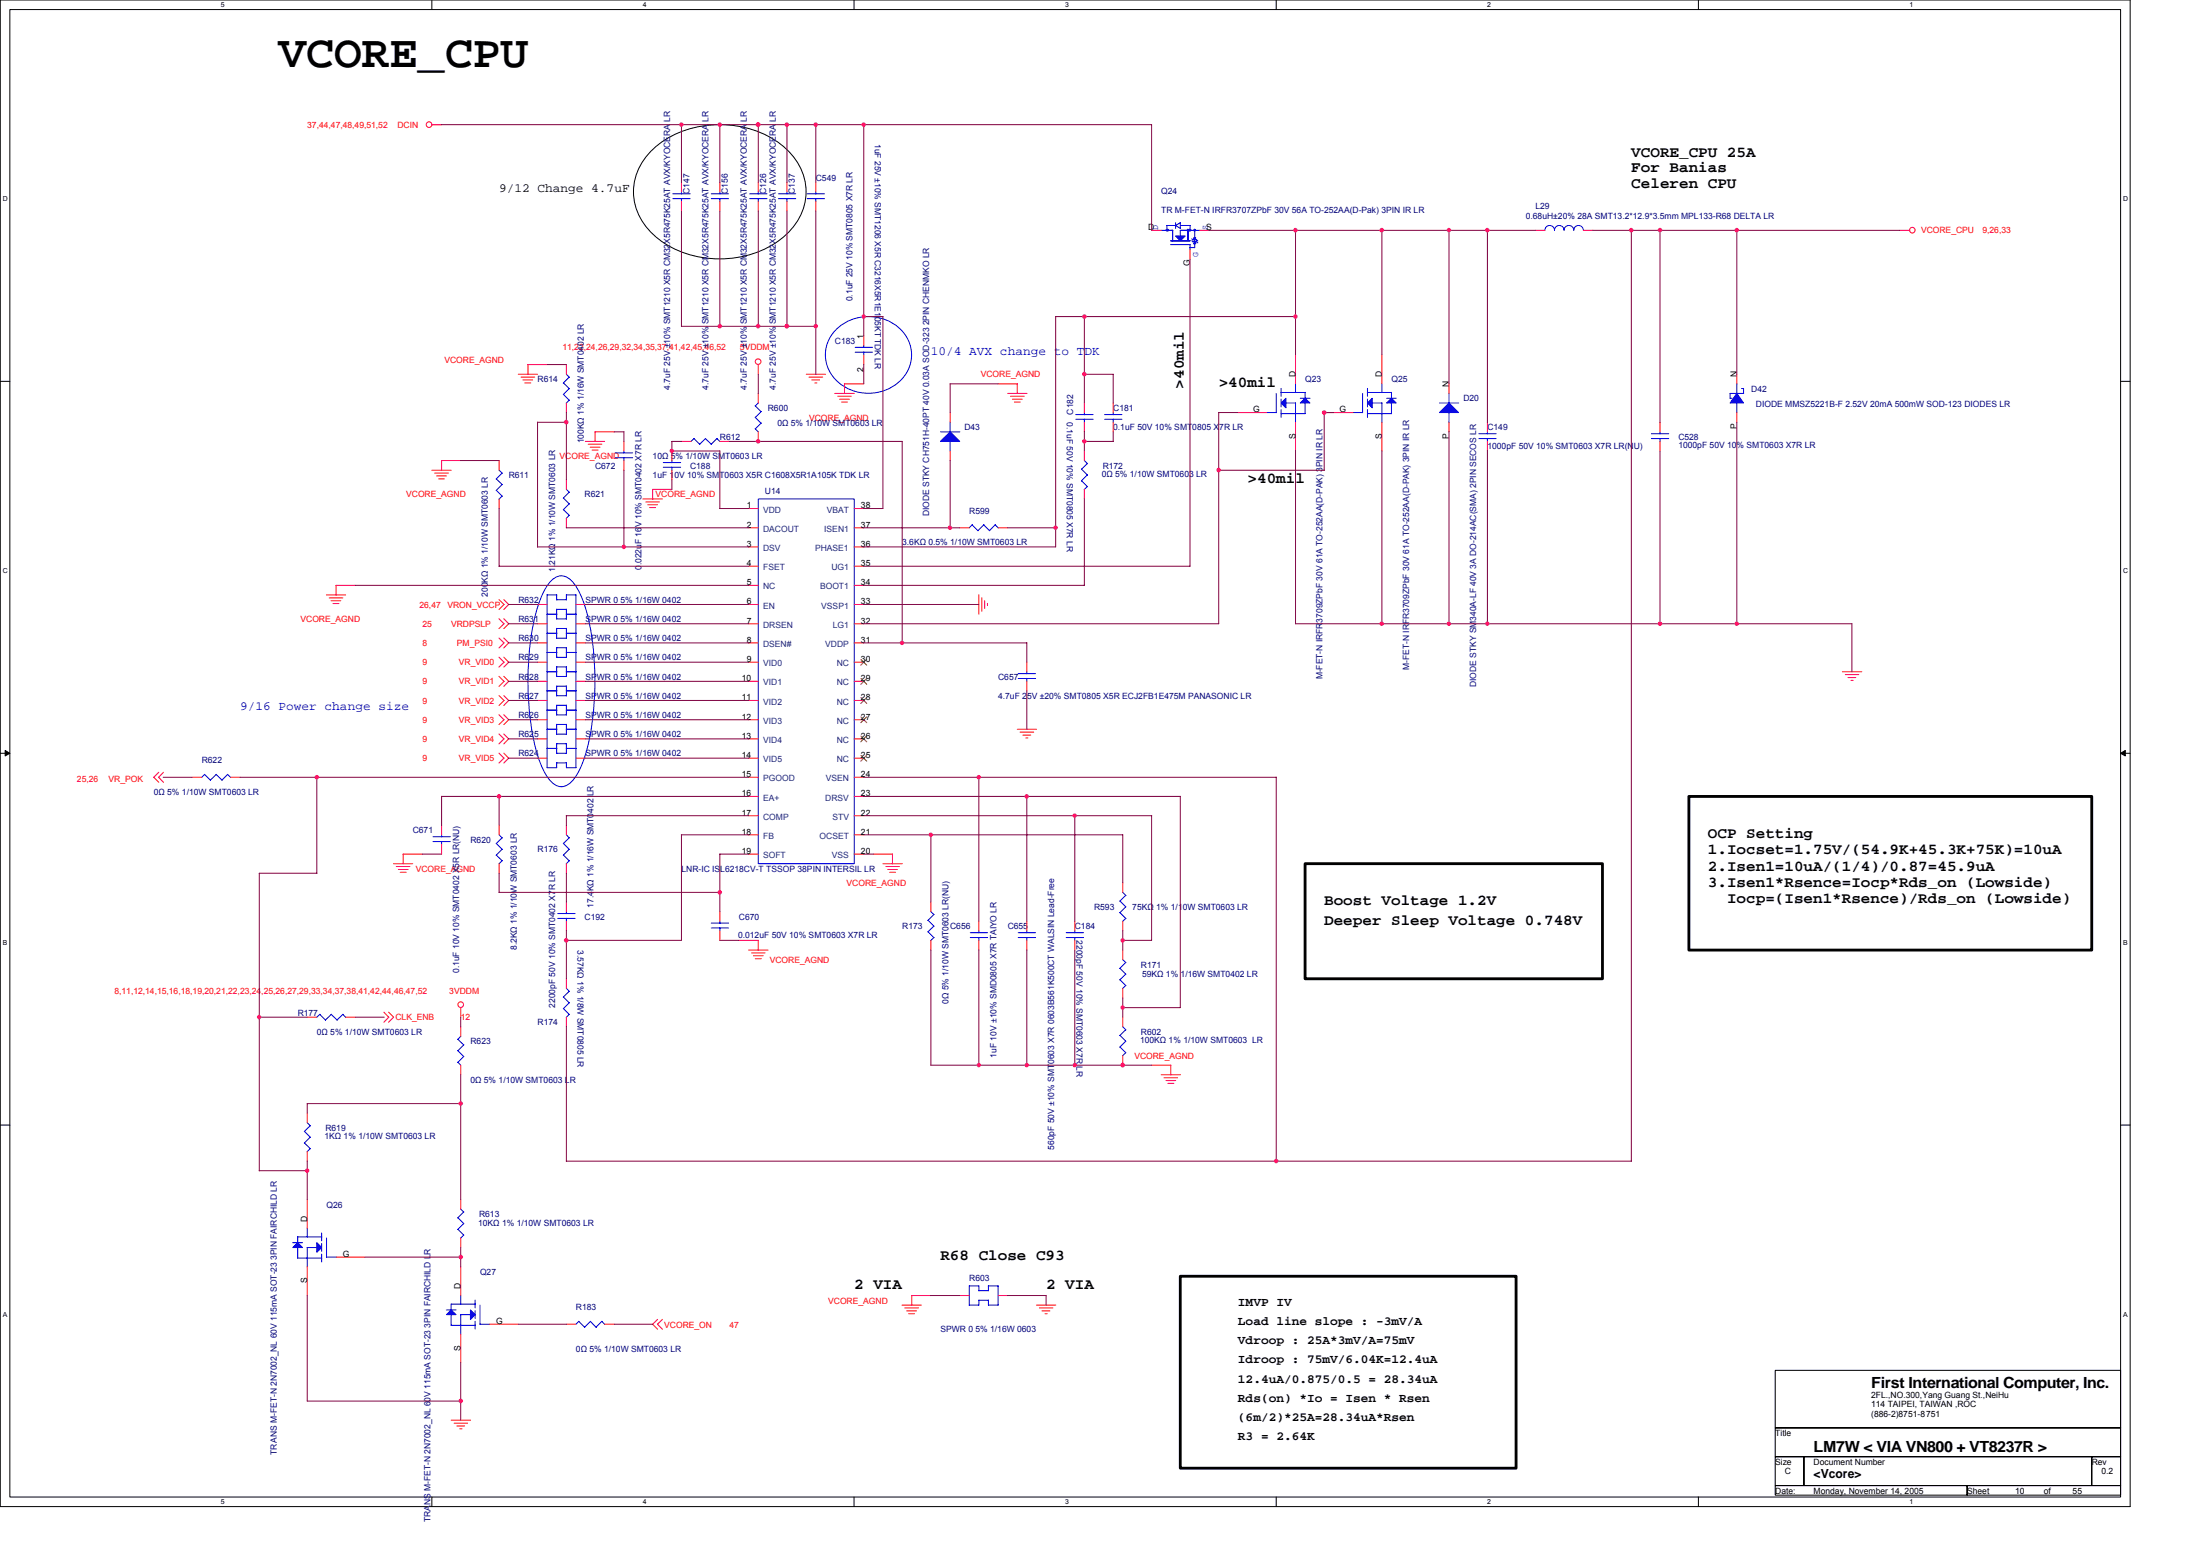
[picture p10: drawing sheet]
<svg xmlns="http://www.w3.org/2000/svg" width="297mm" height="210mm" viewBox="0 0 297 210" stroke-linecap="round" stroke-linejoin="round" font-family="sans-serif">
<path d="M0 0h287.6v203.4h-287.6zM1.3 1.3h285v200.8h-285z" fill="none" stroke="#000" stroke-width=".14"/>
<g fill="#fff">
<path d="M29.8 .1h.5v1.1h-.5z"/>
<path d="M29.8 202.2h.5v1.1h-.5z"/>
</g>
<path d="M58.3 0v1.3M58.3 202.1v1.3" fill="none" stroke="#000" stroke-width=".14"/>
<g fill="#fff">
<path d="M86.8 .1h.5v1.1h-.5z"/>
<path d="M86.8 202.2h.5v1.1h-.5z"/>
</g>
<path d="M115.3 0v1.3M115.3 202.1v1.3" fill="none" stroke="#000" stroke-width=".14"/>
<g fill="#fff">
<path d="M143.8 .1h.5v1.1h-.5z"/>
<path d="M143.8 202.2h.5v1.1h-.5z"/>
</g>
<path d="M172.3 0v1.3M172.3 202.1v1.3" fill="none" stroke="#000" stroke-width=".14"/>
<g fill="#fff">
<path d="M200.8 .1h.5v1.1h-.5z"/>
<path d="M200.8 202.2h.5v1.1h-.5z"/>
</g>
<path d="M229.3 0v1.3M229.3 202.1v1.3" fill="none" stroke="#000" stroke-width=".14"/>
<g fill="#fff">
<path d="M257.8 .1h.5v1.1h-.5z"/>
<path d="M257.8 202.2h.5v1.1h-.5z"/>
<path d="M.4 26.4h.6v1h-.6z"/>
<path d="M286.7 26.4h.6v1h-.6z"/>
<path d="M.4 76.6h.6v1h-.6z"/>
<path d="M286.7 76.6h.6v1h-.6z"/>
</g>
<path d="M0 51.5h1.3M286.3 51.5h1.3" fill="none" stroke="#000" stroke-width=".14"/>
<g fill="#fff">
<path d="M.4 126.8h.6v1h-.6z"/>
<path d="M286.7 126.8h.6v1h-.6z"/>
</g>
<path d="M0 101.7h1.3M286.3 101.7h1.3" fill="none" stroke="#000" stroke-width=".14"/>
<path d="M.7 101.3l.6 .4-.6 .3zM286.3 101.7l.7-.4v.7z" fill="#000" stroke="#000" stroke-width=".14"/>
<g fill="#fff">
<path d="M.4 177h.6v1h-.6z"/>
<path d="M286.7 177h.6v1h-.6z"/>
</g>
<path d="M87.6 20.7a13.6 13.6 0 0 1 13.8-3.3 10.3 10.3 0 0 1 7.1 6.3 7.7 7.7 0 0 1-2.6 8.2 14 14 0 0 1-17.4 0 7.6 7.6 0 0 1-.9-11.2zM0 151.9h1.3M286.3 151.9h1.3M239.7 185h46.6v7.7h-46.6zM239.7 192.7h46.6v3.9h-46.6zM239.7 196.6h3.9v3.9h-3.9zM243.6 196.6h38.8v3.9h-38.8zM282.4 196.6h3.9v3.9h-3.9zM239.7 200.5h25.9v1.3h-25.9zM265.6 200.5h20.7v1.3h-20.7z" fill="none" stroke="#000" stroke-width=".14"/>
<path d="M176.2 116.6h40.2v15.5h-40.2zM228 107.5h54.4v20.7h-54.4zM159.4 172.3h45.3v25.9h-45.3z" fill="none" stroke="#000" stroke-width=".38"/>
<g fill="none" stroke="#00f" stroke-width=".14">
<path d="M90.8 26.8h2.4M90.8 26.2h2.4M92 25.9v.3M92 26.8v.4M96 26.8h2.4M96 26.2h2.4M97.2 25.9v.3M97.2 26.8v.4M101.2 26.8h2.4M101.2 26.2h2.4M102.4 25.9v.3M102.4 26.8v.4"/>
<path d="M105.1 26.8h2.3M105.1 26.2h2.3M106.3 25.9v.3M106.3 26.8v.4M109 26.8h2.3M109 26.2h2.3M110.1 25.9v.3M110.1 26.8v.4M156.8 31.1h1.5M157.5 30.4h1.2M157.6 30.4v.7M158 33h2.7v.7"/>
<path d="M158.1 32.5h2.6M158.3 31.1v1.4M158.7 30.5l.7-.4v.7M158.7 30.1v.7M158.7 30.4l.7 .4M159.4 30.4h1.3M160.4 31.1v1.4M160.7 33.4h.6M160.7 30.4v.7M160.7 31h.1l-.1 .1zM160.9 32.2l.2 .2h.5M160.9 32.5l.1 .1h.6l.1 .2"/>
<path d="M161.2 32.1l.1 .3M161.2 32.1h.3l-.2 .3M161.3 32.6l.2 .3h-.3M161.3 32.6l-.1 .3M161.3 31.1v1M161.3 32.9v.5M161.6 32.4l.1 .1M162 31.1h-2.6v.8M208.6 31.1a.65 .65 0 0 1 .6-.7 .65 .65 0 0 1 .7 .7 .65 .65 0 0 1 .6-.7 .65 .65 0 0 1 .7 .7 .66 .66 0 0 1 .6-.7 .66 .66 0 0 1 .7 .7 .65 .65 0 0 1 .6-.7 .65 .65 0 0 1 .7 .7M76.1 51.7l.8 .8M76.1 53.2l.8 .8M76.5 50.5l.4 .4"/>
<path d="M76.9 50.9l-.9 .8M76.9 52.5l-.9 .8M76.9 54l-.4 .4M93.7 59.2l-.4 .4M95.2 59.2l.9 .8M95.3 59.2l-.8 .8-.8-.8M96.8 59.2l.4 .4M96.8 59.2l-.8 .8M102 57.9l.4 .4M102 54.8l.8 .8M102.4 54.4l-.4 .4M102.8 57.1l-.8 .8"/>
<path d="M102.8 55.5l-.8 .8 .8 .8M113.1 44.2a6.2 6.2 0 0 1 9.3 1.3 4.9 4.9 0 0 1-2.5 7 6.1 6.1 0 0 1-8.2-3 4.8 4.8 0 0 1 1.4-5.3zM115.5 47.5h2.3M115.5 46.9h2.3M116.6 46.6v.3M116.6 47.5v.4M127 58.3h2.6M128.3 57v1.3M128.3 59.6v1.3M145.2 56.6h2.4M145.2 56h2.4M146.4 55.7v.3"/>
<path d="M146.4 56.6v.4M149.1 56.6h2.4M149.1 56h2.4M150.3 55.7v.3M150.3 56.6v.4M172.3 53.1v2.6h-1.3M172.9 53h3.3M173 55.8h3.2M173 52.4v1.1M173 53.9v1M173 55.3v1M173.6 54.4h1.3"/>
<path d="M174.9 51.8v1.2M174.9 54.4v2.6M175.6 53.8h1.3M176.2 53v.8M176.2 54.4v1.4M184 53.1v2.6h-1.3M184.6 53h3.3M184.6 52.4v1.1M184.6 53.9v1M184.6 55.3v1M185.3 54.4h1.3v2.6M186.6 51.8v1.2"/>
<path d="M187.2 53.8h1.3M187.9 54.4v1.4h-3.3M187.9 53v.8M194.3 54.4h2.7M195.6 53.1v1.3M195.6 55.7v1.3M199.7 59.2h2.3M199.7 58.5h2.3M200.8 58.3v.3M200.8 59.2v.4M223 59.2h2.3M223 58.5h2.3"/>
<path d="M224.1 58.3v.3M224.1 59.2v.4M234.5 51.8v1.3M234.5 54.4v1.3M235.1 52.5h.3M235.4 52.4v.7M235.4 53.1h-1.8v.7h.3M67 64.6l.8 .8M67 66.2l.8 .8M67.4 63.5l.4 .4M67.8 63.9l-.8 .8M67.8 65.4l-.8 .8"/>
<path d="M67.8 67l-.4 .4M74.7 78.2a1.64 1.64 0 0 1 2.2 0 7.2 7.2 0 0 1 1.9 3.1 38 38 0 0 1 1 17.3 15.1 15.1 0 0 1-2.4 6.6 1.87 1.87 0 0 1-3.2 0 15.1 15.1 0 0 1-2.4-6.6 40.5 40.5 0 0 1 .6-16.1 9.4 9.4 0 0 1 2.3-4.3zM76.1 67.2l.8 .8-.9 .8M76.1 68.8l.8 .8-.4 .4M76.5 66.1l.4 .4M76.9 66.4l-.9 .8M83.1 61.8h2.3M83.1 61.1h2.3M84.2 60.9v.3M84.2 61.8v.4M89.6 63.1h2.3M89.6 62.4h2.3"/>
<path d="M90.7 62.2v.3M90.7 63.1v.4M102.4 67.4h12.9v49.2h-12.9zM131.3 70.8l.8 .8M131.3 70.8l-.4 .4M132.8 70.8l.8 .8M132.8 70.8l-.8 .8M134.4 70.8l.4 .5M134.4 70.8l-.8 .8M146 63.3l.8 .8M146 64.9l.8 .8M146.4 62.2l.4 .4"/>
<path d="M146.8 62.6l-.8 .8M146.8 64.1l-.8 .8M146.8 65.7l-.4 .4M73.9 93.3h1.3M73.9 95.9h1.3M73.9 85.5h1.3M73.9 88.1h1.3M73.9 82.9h1.3M73.9 98.4h1.3M73.9 90.7h1.3M75.2 82.2v1.4M75.2 86.2v-1.4h1.3v1.4"/>
<path d="M75.2 87.4h1.3v1.3l-1.3 .1zM75.2 90v1.3M75.2 92.6v1.3M75.2 95.2v1.3h1.3v-1.3M75.2 97.8v1.3M75.2 93.9h1.3M75.2 95.2h1.3M75.2 86.1h1.3M75.2 82.3h1.3M75.2 97.8h1.3M75.2 90h1.3M75.2 99.1h1.3"/>
<path d="M75.2 91.3h1.3M75.2 92.6h1.3M75.2 83.5h1.3M76.5 93.3h1.3M76.5 95.9h1.3M76.5 80.3h1.3v23.3h-1.3v-.6M76.5 85.5h1.3M76.5 88.1h1.3M76.5 82.9h1.3M76.5 98.4h1.3M76.5 90.7h1.3M76.5 80.3v.7h-1.3v-.7h-1.3v23.3h1.3v-.6"/>
<path d="M76.5 82.2v1.4M76.5 90v1.3M76.5 92.6v1.3M76.5 97.8v1.3M137.5 91.6h2.3M137.5 90.9h2.3M138.6 90.7v.3M138.6 91.6v.4M27.6 104.5l.8 .8M27.6 104.5l-.4 .4M30.7 104.5l.5 .4M30.8 104.5l-.8 .8-.8-.8-.8 .8"/>
<path d="M58.5 113.6h2.3M58.5 112.9h2.3M59.6 112.7v.3M59.6 113.6v.4M67 113.9l.8 .8M67 115.4l.8 .8M67.4 112.7l.4 .4M67.8 113.1l-.8 .8M67.8 114.6l-.8 .8M67.8 116.2l-.4 .4M73.9 101h1.3M75.2 101.7v-1.3h1.3v1.3"/>
<path d="M75.2 101.7h1.3M75.2 103h1.3M76.1 113.9l.8 .8M76.1 115.4l.8 .8M76.5 101h1.3M76.5 112.7l.4 .4M76.9 113.1l-.9 .8M76.9 114.6l-.9 .8M76.9 116.2l-.4 .4M43.2 136.9l.8 .8M43.2 136.9l-.4 .4M44.7 136.9l.8 .8"/>
<path d="M44.7 136.9l-.8 .8M46.3 136.9l.4 .4M46.3 136.9l-.8 .8M62.2 139.9l-.4 .4M75.3 124h2.4M75.3 123.3h2.4M76.1 134.6l.8 .8M76.1 136.1l.8 .8-.4 .4M76.5 123.1v.2M76.5 124v.4M76.5 133.4l.4 .4M76.9 133.8l-.9 .8"/>
<path d="M76.9 135.4l-.9 .8M96 125.3h2.4M96 124.6h2.4M97.2 124.4v.2M97.2 125.2v.4M125.3 124.2l.8 .8M125.3 125.8l.8 .8M125.7 123.1l.4 .4M126.1 123.4l-.8 .8M126.1 125l-.8 .8M126.1 126.6l-.4 .4M131 126.6h2.3"/>
<path d="M131 125.9h2.3M132.2 125.6v.3M132.2 126.5v.4M137.5 126.6h2.3M137.5 125.9h2.3M138.6 125.6v.3M138.6 126.5v.4M144 126.6h2.3M144 125.9h2.3M145.1 125.6v.3M145.1 126.5v.4M151.2 139.8l.8 .8"/>
<path d="M151.2 121.6l.8 .8M151.2 123.2l.8 .8M151.2 130.7l.8 .8M151.2 132.2l.8 .9M151.6 138.6l.4 .4M151.6 120.5l.4 .4M151.6 129.5l.4 .4M152 139l-.8 .8M152 120.9l-.8 .7M152 122.4l-.8 .8M152 124l-.4 .4M152 129.9l-.8 .8"/>
<path d="M152 131.5l-.8 .8M152 133l-.4 .4M41.1 152.7l.8 .8M41.1 154.3l.8 .8M41.5 151.6l.4 .4M41.9 152l-.8 .7M41.9 153.5l-.8 .8M41.9 155l-.4 .5M61.8 143.4l.4 .4M61.8 141.8l.8 .8-.8 .8M61.8 140.3l.8 .8M62.6 141l-.8 .8"/>
<path d="M151.2 141.3l.8 .8M152 140.5l-.8 .9M152 142.1l-.4 .4M39.5 167.7h1.3M40.2 169.8h3.2M40.2 168.4v1.4M41.5 168.4h1.3M41.5 165.8v1.2M41.5 168.4v2.6M43.4 166.4v1.1M43.4 167.9v1M43.4 169.3v1"/>
<path d="M43.5 167l-3.3-.1v.8M44.1 167.1v2.6M44.1 169.7h1.3M60.3 176.8h1.3M60.9 178.9h3.3M60.9 177.4v1.5M61.8 164.4l.8 .8M61.8 165.9l.8 .8-.4 .4M62.2 177.5h1.3M62.2 174.9v1.2M62.2 177.5v2.6M62.2 163.2l.4 .4-.8 .8"/>
<path d="M62.6 165.2l-.8 .8M64.2 175.5v1.1M64.2 176.9v1.1M64.2 178.4v1M64.2 176h-3.3v.8M64.8 176.2v2.6h1.3M78.1 178.4l.8 .8M78.2 178.4l-.4 .4M79.7 178.4l.8 .8M79.7 178.4l-.8 .8M81.3 178.4l.4 .4M81.3 178.4l-.8 .8"/>
<path d="M130.9 173.6l-.1 2.6h1.4v-.7M130.9 173.6h1.3M132.2 173.6v.6M132.2 175.5h1.3M132.2 174.2h1.3M133.4 173.6h1.4M133.5 173.6v.6M134.8 173.6v2.6h-1.3v-.7"/>
</g>
<g fill="none" stroke="#f00" stroke-width=".14">
<path d="M57.7 16.5a.38 .38 0 0 1 .6 .3h1.3h-1.3a.38 .38 0 0 1-.6 .4 .38 .38 0 0 1 0-.7zM92 24.6v1.3M92 27.2v1.3M97.2 24.6v1.3M97.2 27.2v1.3M102.4 24.6v1.3M102.4 27.2v1.3M106.3 24.6v1.3M106.3 27.2v1.3M110.1 24.6v1.3M110.1 27.2v1.3M155.5 31.1h1.3"/>
<path d="M160.7 33.7v1.3M162 31.1h1.3M207.3 31.1h1.3M213.8 31.1h1.3M256.5 31.1h1.3M70 50.5h2.6M70.4 50.9h1.8M70.6 51.3h1.3M70.9 51.7h.8M71.3 49.2h2.6M71.3 49.2v1.3M76.5 49.2v1.3"/>
<path d="M76.5 54.4v1.3M79 59.6h2.6M79.4 60h1.9M82.9 58.3h-2.6v1.3M84.2 59.6v1.3M92 59.6h1.3M97.2 59.6h1.3M102.4 49.2v1.3M102.4 53.1v1.3M102.4 58.3v1.3M108.9 50.5h2.6M109.2 50.9h1.9"/>
<path d="M109.6 51.3h1.1M110 51.7h.3M112.7 53.1h2.6M113.1 53.5h1.8M113.4 53.9h1.3M113.6 54.3h.8M114 51.8h2.6M114 51.8v1.3M116.6 45.3v1.3M116.6 47.9v1.3M128.3 55.7v1.3M134.8 51.8h2.6"/>
<path d="M136.1 53.1h2.6M136.4 53.5h1.9M136.7 53.9h1.3M137 54.3h.7M137.3 51.8v1.3M146.4 54.4v1.3M146.4 57v1.3M150.3 54.4v1.3M150.3 57v1.3M167.1 55.7h3.9M174.9 47.9v3.9M174.9 57v3.9"/>
<path d="M178.8 55.7h3.9M186.6 47.9v3.9M186.6 57v3.9M195.6 51.8v1.3M195.6 57v1.3M200.8 57v1.3M200.8 59.6v1.3M224.1 57v1.3M224.1 59.6v1.3M234.5 50.5v1.3M234.5 55.7v1.3M48 79h-2.6v1.3"/>
<path d="M58.3 63.5h2.6M58.7 63.9h1.8M58.9 64.2h1.4M59.2 64.6h.8M62.2 62.2h-2.6v1.3M67.4 62.2v1.3M67.4 67.4v1.2M76.5 64.8v1.3M76.5 70v1.2M79.7 60.4h1.3M79.9 60.7h.8M84.2 62.2v1.3"/>
<path d="M86.8 67.4h2.6M87.2 67.8h1.8M87.5 68.1h1.3M87.7 68.5h.8M90.7 66.1h-2.6v1.3M90.7 60.9v1.3M90.7 63.5v1.3M101.1 79h1.3M101.1 68.6h1.3M101.1 71.2h1.3M101.1 73.8h1.3M101.1 76.4h1.3"/>
<path d="M115.3 79h1.3M115.3 68.6h1.3M115.3 71.2h1.3M115.3 73.8h1.3M115.3 76.4h1.3M128.3 60.9v1.3M129.6 71.2h1.3M134.8 71.2h1.3M146.4 60.9v1.3M146.4 66.1v1.3M44.1 80.3h2.6M44.4 80.7h1.9"/>
<path d="M44.7 81.1h1.3M45 81.5h.8M67.4 83.5l.6 .7-.6 .7M67.4 88.7l.6 .7-.6 .6M67.4 91.3l.6 .7-.6 .6M67.4 93.9l.6 .7-.6 .6M67.4 96.5l.6 .7-.6 .6M67.4 99.1l.6 .6-.6 .7M67.4 80.9l.6 .7-.6 .7M67.4 86.1l.6 .7-.6 .7M68 83.5l.7 .7-.7 .7M68 88.7l.7 .7-.7 .6"/>
<path d="M68 91.3l.7 .7-.7 .6M68 93.9l.7 .7-.7 .6M68 96.5l.7 .7-.7 .6M68 99.1l.7 .6-.7 .7M68 80.9l.7 .7-.7 .7M68 86.1l.7 .7-.7 .7M72.6 94.6h1.3M72.6 86.8h1.3M72.6 81.6h1.3M72.6 97.2h1.3M72.6 84.2h1.3M72.6 89.4h1.3"/>
<path d="M72.6 92h1.3M72.6 99.7h1.3M77.8 94.6h1.3M77.8 86.8h1.3M77.8 81.6h1.3M77.8 97.2h1.3M77.8 84.2h1.3M77.8 89.4h1.3M77.8 92h1.3M77.8 99.7h1.3M101.1 94.6h1.3M101.1 86.8h1.3"/>
<path d="M101.1 81.6h1.3M101.1 97.2h1.3M101.1 84.2h1.3M101.1 89.4h1.3M101.1 92h1.3M101.1 99.7h1.3M115.3 94.6h1.3M115.3 86.8h1.3M115.3 81.6h1.3M115.3 97.2h1.3M115.3 84.2h1.3M115.3 89.4h1.3"/>
<path d="M115.3 92h1.3M115.3 99.7h1.3M132.2 80.3v2.6M132.6 80.7v1.8M132.9 81.1v1M133.3 81.4v.3M137.3 98.4h2.7M137.7 98.8h1.9M138.1 99.2h1.1M138.5 99.6h.3M138.6 89.4v1.3M138.6 92v1.3"/>
<path d="M248.7 90.7h2.7M249.1 91.1h1.9M249.5 91.5h1.1M249.9 91.8h.3M21.4 104.2l-.6 .7 .6 .7M22.1 104.2l-.7 .7 .7 .7M25.9 104.9h1.3M31.1 104.9h1.3M53.1 116.6h2.6M53.5 117h1.8M53.8 117.4h1.3M54 117.8h.8"/>
<path d="M54.4 115.3h2.6M54.4 115.3v1.3M59.6 111.4v1.3M59.6 114v1.3M67.4 101.7l.6 .6-.6 .7M67.4 111.4v1.3M67.4 116.6v1.3M68 101.7l.7 .6-.7 .7M72.6 102.3h1.3M76.5 111.4v1.3M76.5 116.6v1.3M77.8 102.3h1.3"/>
<path d="M101.1 115.3h1.3M101.1 102.3h1.3M101.1 104.9h1.3M101.1 107.5h1.3M101.1 110.1h1.3M101.1 112.7h1.3M115.3 115.3h1.3M115.3 102.3h1.3M115.3 104.9h1.3M115.3 107.5h1.3M115.3 110.1h1.3M115.3 112.7h1.3"/>
<path d="M117.9 115.3h2.6v1.3M119.2 116.6h2.6M119.6 117h1.8M119.9 117.4h1.3M120.1 117.8h.8M151.6 119.2v1.3M41.5 137.3h1.3M46.7 137.3h1.3M51.8 136.6l.7 .7-.7 .7M52.5 136.6l.6 .7-.6 .7M62.2 136v1.3M62.2 138.6v1.3"/>
<path d="M76.5 121.8v1.3M76.5 124.4v1.2M76.5 132.1v1.3M76.5 137.3v1.3M97.2 123.1v1.3M97.2 125.6v1.3M99.8 126.9h2.6M101.1 128.2h2.6M101.5 128.6h1.8M101.7 129h1.3M102 129.4h.8M102.4 126.9v1.4"/>
<path d="M125.7 121.8v1.3M125.7 126.9v1.3M132.2 124.4v1.2M132.2 126.9v1.3M138.6 124.4v1.2M138.6 126.9v1.3M145.1 124.4v1.2M145.1 126.9v1.3M151.6 124.4v1.2M151.6 128.2v1.3M151.6 133.4v1.3M151.6 137.3v1.3"/>
<path d="M41.5 150.3v1.3M41.5 155.4v1.3M62.2 143.8v1.3M151.6 142.5v1.3M155.5 143.8h2.6M156.8 145.1h2.6M157.2 145.5h1.8M157.4 145.9h1.3M157.7 146.2h.8M158.1 143.8v1.3M41.5 161.9v3.9M41.5 171v3.9"/>
<path d="M45.4 169.7h3.9M62.2 161.9v1.3M62.2 167.1v1.3M62.2 171v3.9M66.1 178.8h3.9M76.5 178.8h1.3M81.6 178.8h1.3M88.8 178.1l-.7 .7 .7 .6M89.4 178.1l-.6 .7 .6 .6M121.8 176.2h2.6M122.2 176.6h1.8M122.4 177h1.3"/>
<path d="M122.7 177.3h.8M123.1 174.9h2.6M123.1 174.9v1.3M129.6 174.9h1.3M134.8 174.9h1.3M139.9 176.2h2.7M140.3 176.6h1.9M140.7 177h1M141.1 177.3h.3M60.9 191.7h2.6M61.3 192.1h1.8M61.7 192.5h1"/>
<path d="M62.1 192.9h.3M62.2 180.1v3.8"/>
<circle cx="258.2" cy="31.1" r=".38"/>
<circle cx="102.4" cy="48.8" r=".38"/>
<circle cx="62.2" cy="135.6" r=".38"/>
</g>
<g fill="#00f" stroke="#00f" stroke-width=".14">
<path d="M158.7 31.9h1.3l-.6 .6z" fill-rule="evenodd"/>
<path d="M157.5 31h.2l.1 .1-.2 .1h-.1z" fill-rule="evenodd"/>
<path d="M161.2 31h.2v.2h-.2z" fill-rule="evenodd"/>
<path d="M160.3 31h.2v.2h-.2z" fill-rule="evenodd"/>
<path d="M160.6 31h.1v.2h-.1z" fill-rule="evenodd"/>
<path d="M127 59.6l1.3-1.3 1.3 1.3z" fill-rule="evenodd"/>
<path d="M63.5 176.8l.7 .7-.7 .6z" fill-rule="evenodd"/>
<path d="M60.9 176.8l.7 .7h-1.3z" fill-rule="evenodd"/>
<path d="M184.6 54.4l.7-.6v1.3z" fill-rule="evenodd"/>
<path d="M187.2 54.4l.7-.6 .6 .6z" fill-rule="evenodd"/>
<path d="M234.5 53.1l.9 1.3h-1.8z" fill-rule="evenodd"/>
<path d="M173 54.4l.6-.6v1.3z" fill-rule="evenodd"/>
<path d="M175.6 54.4l.6-.6 .7 .6z" fill-rule="evenodd"/>
<path d="M195.6 54.4l1.3 1.3h-2.6z" fill-rule="evenodd"/>
<path d="M42.8 167.7l.6 .7-.6 .6z" fill-rule="evenodd"/>
<path d="M39.5 168.4l.7-.7 .6 .7z" fill-rule="evenodd"/>
</g>
<path d="M116.2 99.4l.8 .7M116.2 96.8l.8 .8M116.2 94.2l.8 .8M116.2 91.6l.8 .8M116.2 89l.8 .8M117 99.4l-.8 .7M117 96.8l-.8 .8M117 94.2l-.8 .8M117 91.6l-.8 .8M117 89l-.8 .8M116.2 102l.8 .7M117 102l-.8 .7" fill="none" stroke="#804000" stroke-width=".14"/>
<g fill="none" stroke="#800040" stroke-width=".14">
<path d="M59.6 16.8h95.9M92 16.8v7.8M97.2 16.8v7.8M102.4 16.8v7.8M106.3 16.8v7.8M110.1 16.8v7.8M116.6 16.8v28.5M155.5 16.8v14.3M92 28.5v15.6M97.2 28.5v15.6M102.4 28.5v15.6M106.3 28.5v15.6"/>
<path d="M110.1 28.5v22M160.7 34.9v41.5h-44.1M163.2 31.1h44.1M174.9 31.1v16.8M186.6 31.1v16.8M195.6 31.1v20.7M200.8 31.1v25.9M215.1 31.1h41.4M220.3 31.1v125.6h-143.8M224.1 31.1v25.9M234.5 31.1v19.4M72.6 57h3.9"/>
<path d="M72.6 57v16.8h28.5M73.8 49.2h2.7M76.5 55.7v9.1M82.9 58.3h1.3M84.2 58.3v1.3M92 44h18.2M92 59.6h-1.3v1.3M98.5 59.6h23.3v27.2M102.4 50.5v2.6M116.6 42.7h2.6M116.6 49.2v2.6M119.2 42.7v25.9h-2.6"/>
<path d="M128.3 51.8h6.5M128.3 51.8v3.9M142.5 42.7h32.4M142.5 42.7v31.1h-25.9M146.4 42.7v11.7M146.4 58.3v2.6M146.4 50.5h3.9v3.9M150.3 58.3v1.3h-3.9M164.5 55.7h2.6M164.5 55.7v28.5h-47.9M178.8 55.7h1.3M178.8 55.7v7.8h-14.3"/>
<path d="M195.6 58.3v25.9M234.5 57v27.2M47.9 79h53.2M62.2 62.2h5.2M67.4 76.4h33.7M67.4 68.6v7.8M76.5 71.2h24.6M84.2 63.5v10.3M90.7 60.9h6.5v7.7h3.9M90.7 64.7v1.4M116.6 71.2h13M128.3 62.1v9.1"/>
<path d="M136 71.2h6.5M146.4 67.3v11.7h-29.8M174.9 60.9v23.3h75.1M186.6 60.9v23.3M200.8 60.9v23.3M224.1 60.9v23.3M68.7 86.8h3.9M68.7 84.2h3.9M68.7 81.6h3.9M68.7 89.4h3.9M68.7 92h3.9M68.7 94.6h3.9"/>
<path d="M68.7 97.2h3.9M68.7 99.7h3.9M79 84.2h22.1M79 81.6h22.1M79 92h22.1M79 97.2h22.1M79.1 86.8h22M79.1 89.4h22M79.1 94.6h22M79.1 99.7h22M116.6 86.8h22M116.6 81.6h15.6"/>
<path d="M138.6 86.8v2.6M138.6 93.2v5.2M250 84.2v6.5M22 104.9h3.9M32.4 104.9h68.7M42.8 104.9v13M42.8 117.9h-7.8v40.2M57 115.3h2.6M59.6 107.5h41.5M59.6 107.5v3.9M67.4 107.5v3.9M67.4 117.9v2.6"/>
<path d="M68.7 102.3h3.9M76.5 110.1h24.6M76.5 110.1v1.3M76.5 117.9v3.9M79.1 102.3h22M92 112.7h9.1M92 112.7v14.2h-15.5M97.2 115.3h3.9M97.2 115.3v7.8M116.6 107.5h42.8M116.6 112.7h35M116.6 115.3h1.3"/>
<path d="M116.6 104.9h55.7v51.8M116.6 110.1h38.9M125.7 112.7v9.1M132.2 104.9v19.5M138.6 107.5v16.9M145.1 110.1v14.3M151.6 112.7v6.5M155.5 110.1v16.8h-3.9M159.4 107.5v28.5h-7.8M35 137.3h6.5M48 137.3h3.9M62.2 137.3v1.3"/>
<path d="M67.4 120.5h29.8M76.5 125.6v6.5M76.5 138.6v18.1M97.2 126.9h2.6M125.7 128.2v15.6h29.8M132.2 128.2v15.6M138.6 128.2v15.6M145.1 128.2v15.6M151.6 125.6v2.6M151.6 134.7v2.6M35 158h6.5M41.5 156.7v5.2"/>
<path d="M62.2 145.1v16.8M62.2 149h-20.7v1.3M41.5 174.9v14.2M49.3 169.7h12.9M62.2 168.4v2.6M70 178.8h6.5M82.9 178.8h5.2M125.7 174.9h3.9M136 174.9h5.2M141.2 174.9v1.3M41.5 189.1h20.7M62.2 183.9v7.8"/>
</g>
<g fill="#f0f" stroke="#f0f" stroke-width=".14">
<path d="M151.4 126.8l.2-.1 .1 .1 .1 .1-.1 .2-.1 .1-.2-.1-.1-.2z" fill-rule="evenodd"/>
<path d="M138.5 107.3h.1h.2l.1 .2-.1 .2-.2 .1-.1-.1-.1-.2z" fill-rule="evenodd"/>
<path d="M164.4 63.3l.1-.1 .2 .1 .1 .2-.1 .1-.2 .1-.1-.1-.1-.1z" fill-rule="evenodd"/>
<path d="M116.4 16.6h.2h.2l.1 .2-.1 .2-.2 .1-.2-.1v-.2z" fill-rule="evenodd"/>
<path d="M42.6 104.7h.2h.1l.1 .2-.1 .2-.1 .1-.2-.1-.1-.2z" fill-rule="evenodd"/>
<path d="M67.2 107.3h.2h.1l.1 .2-.1 .2-.1 .1-.2-.1-.1-.2z" fill-rule="evenodd"/>
<path d="M97 120.3l.2-.1 .1 .1 .1 .2-.1 .1-.1 .1-.2-.1-.1-.1z" fill-rule="evenodd"/>
<path d="M121.6 86.6l.2-.1 .2 .1v.2v.1l-.2 .1-.2-.1-.1-.1z" fill-rule="evenodd"/>
<path d="M62 148.8l.2-.1 .2 .1 .1 .1-.1 .2-.2 .1-.2-.1v-.2z" fill-rule="evenodd"/>
<path d="M128.1 71.1l.2-.1 .1 .1 .1 .1-.1 .2-.1 .1-.2-.1-.1-.2z" fill-rule="evenodd"/>
<path d="M62 169.5l.2-.1 .2 .1 .1 .2-.1 .1-.2 .1-.2-.1v-.1z" fill-rule="evenodd"/>
<path d="M174.7 42.6l.2-.1 .2 .1 .1 .1-.1 .2-.2 .1-.2-.1v-.2z" fill-rule="evenodd"/>
<path d="M174.7 30.9l.2-.1 .2 .1 .1 .2-.1 .1-.2 .1-.2-.1v-.1z" fill-rule="evenodd"/>
<path d="M200.6 30.9l.2-.1 .2 .1 .1 .2-.1 .1-.2 .1-.2-.1v-.1z" fill-rule="evenodd"/>
<path d="M195.5 30.9l.1-.1 .2 .1 .1 .2-.1 .1-.2 .1-.1-.1-.1-.1z" fill-rule="evenodd"/>
<path d="M146.2 59.4l.2-.1 .2 .1 .1 .2-.1 .1-.2 .1-.2-.1v-.1z" fill-rule="evenodd"/>
<path d="M220.1 30.9l.1-.1 .2 .1 .1 .2-.1 .1-.2 .1-.1-.1-.1-.1z" fill-rule="evenodd"/>
<path d="M234.3 30.9l.2-.1 .2 .1v.2v.1l-.2 .1-.2-.1-.1-.1z" fill-rule="evenodd"/>
<path d="M172.1 156.6l.2-.1 .2 .1 .1 .1-.1 .2-.2 .1-.2-.1v-.2z" fill-rule="evenodd"/>
<path d="M116.4 42.6l.2-.1 .2 .1 .1 .1-.1 .2-.2 .1-.2-.1v-.2z" fill-rule="evenodd"/>
<path d="M223.9 84l.2-.1 .2 .1 .1 .2-.1 .2h-.2h-.2v-.2z" fill-rule="evenodd"/>
<path d="M102.2 59.4l.2-.1 .1 .1 .1 .2-.1 .1-.1 .1-.2-.1-.1-.1z" fill-rule="evenodd"/>
<path d="M97 43.8h.2h.1l.1 .2-.1 .2-.1 .1-.2-.1-.1-.2z" fill-rule="evenodd"/>
<path d="M186.4 84l.2-.1 .1 .1 .1 .2-.1 .2h-.1h-.2l-.1-.2z" fill-rule="evenodd"/>
<path d="M106.1 43.8h.1h.2l.1 .2-.1 .2-.2 .1-.1-.1-.1-.2z" fill-rule="evenodd"/>
<path d="M110 43.8h.1h.2l.1 .2-.1 .2-.2 .1-.1-.1-.1-.2z" fill-rule="evenodd"/>
<path d="M106.1 43.8h.1h.2l.1 .2-.1 .2-.2 .1-.1-.1-.1-.2z" fill-rule="evenodd"/>
<path d="M110 16.6h.1h.2l.1 .2-.1 .2-.2 .1-.1-.1-.1-.2z" fill-rule="evenodd"/>
<path d="M106.1 16.6h.1h.2l.1 .2-.1 .2-.2 .1-.1-.1-.1-.2z" fill-rule="evenodd"/>
<path d="M62 188.9h.2h.2l.1 .2-.1 .2-.2 .1-.2-.1v-.2z" fill-rule="evenodd"/>
<path d="M91.8 16.6h.2h.2v.2v.2l-.2 .1-.2-.1v-.2z" fill-rule="evenodd"/>
<path d="M97 16.6h.2h.1l.1 .2-.1 .2-.1 .1-.2-.1-.1-.2z" fill-rule="evenodd"/>
<circle cx="76.5" cy="126.9" r=".25"/>
<circle cx="151.6" cy="136" r=".24"/>
<circle cx="151.6" cy="143.8" r=".24"/>
<circle cx="125.7" cy="112.7" r=".24"/>
<circle cx="138.6" cy="143.8" r=".24"/>
<circle cx="145.1" cy="143.8" r=".24"/>
<circle cx="142.5" cy="71.2" r=".24"/>
<circle cx="84.2" cy="73.8" r=".24"/>
<circle cx="76.5" cy="57" r=".25"/>
<circle cx="90.7" cy="60.9" r=".24"/>
<circle cx="145.1" cy="110.1" r=".24"/>
<circle cx="186.6" cy="31.1" r=".25"/>
<circle cx="41.5" cy="158" r=".24"/>
<circle cx="35" cy="137.3" r=".24"/>
<circle cx="178.8" cy="55.7" r=".25"/>
<circle cx="146.4" cy="50.5" r=".25"/>
<circle cx="146.4" cy="42.7" r=".25"/>
<circle cx="195.6" cy="84.2" r=".24"/>
<circle cx="132.2" cy="104.9" r=".24"/>
<circle cx="224.1" cy="31.1" r=".25"/>
<circle cx="102.4" cy="16.8" r=".25"/>
<circle cx="102.4" cy="44" r=".25"/>
<circle cx="200.8" cy="84.2" r=".24"/>
<circle cx="234.5" cy="84.2" r=".24"/>
<circle cx="132.2" cy="143.8" r=".24"/>
</g>
<text font-size="6.2" x="37.6" y="9.1">VCORE_CPU</text>
<g font-size="2.1">
<text x="220.3" y="21.2">VCORE_CPU 25A</text>
<text x="220.3" y="23.2">For Banias</text>
<text x="220.3" y="25.3">Celeren CPU</text>
<text x="159.8" y="52.5" transform="rotate(-90 159.8 52.5)">&gt;40mil</text>
<text x="164.5" y="52.3">&gt;40mil</text>
<text x="168.4" y="65.2">&gt;40mil</text>
<text x="230.6" y="113.1">OCP Setting</text>
<text x="230.6" y="115.3">1.Iocset=1.75V/(54.9K+45.3K+75K)=10uA</text>
<text x="230.6" y="117.5">2.Isen1=10uA/(1/4)/0.87=45.9uA</text>
<text x="230.6" y="119.7">3.Isen1*Rsence=Iocp*Rds_on (Lowside)</text>
<text x="178.8" y="122.2">Boost Voltage 1.2V</text>
<text x="178.8" y="124.8">Deeper Sleep Voltage 0.748V</text>
<text x="233.2" y="121.9">Iocp=(Isen1*Rsence)/Rds_on (Lowside)</text>
<text x="127" y="170.1">R68 Close C93</text>
<text x="115.3" y="174">2 VIA</text>
<text x="141.2" y="174">2 VIA</text>
<text x="252.6" y="187.3">First International Computer, Inc.</text>
<text x="244.9" y="196">LM7W &lt; VIA VN800 + VT8237R &gt;</text>
</g>
<g font-size="1.7">
<text x="67.4" y="26">9/12 Change 4.7uF</text>
<text x="167.1" y="178.9">Load line slope : -3mV/A</text>
<text x="167.1" y="176.3">IMVP IV</text>
<text x="167.1" y="181.5">Vdroop : 25A*3mV/A=75mV</text>
<text x="167.1" y="184">Idroop : 75mV/6.04K=12.4uA</text>
<text x="167.1" y="191.8">(6m/2)*25A=28.34uA*Rsen</text>
<text x="167.1" y="189.2">Rds(on) *Io = Isen * Rsen</text>
<text x="167.1" y="186.6">12.4uA/0.875/0.5 = 28.34uA</text>
<text x="167.1" y="194.4">R3 = 2.64K</text>
<text x="244.9" y="199.5">&lt;Vcore&gt;</text>
</g>
<g font-size="1.7" fill="#00f">
<text x="125.7" y="48">10/4 AVX change to TDK</text>
<text x="32.4" y="95.9">9/16 Power change size</text>
</g>
<g font-size="1.2" fill="#f00">
<text x="41.5" y="17.3">37,44,47,48,49,51,52</text>
<text x="53.7" y="17.3">DCIN</text>
<text x="259.4" y="31.5">VCORE_CPU</text>
<text x="267.7" y="31.5">9,26,33</text>
<text x="75.9" y="47.2">11,22,24,26,29,32,34,35,37,41,42,45,46,52</text>
<text x="99.9" y="47.2">5VDDM</text>
<text x="60" y="49">VCORE_AGND</text>
<text x="132.4" y="50.9">VCORE_AGND</text>
<text x="109.2" y="56.8">VCORE_AGND</text>
<text x="75.6" y="62">VCORE_AGND</text>
<text x="54.8" y="67.1">VCORE_AGND</text>
<text x="88.5" y="67.1">VCORE_AGND</text>
<text x="40.6" y="84">VCORE_AGND</text>
<text x="56.6" y="82">26,47</text>
<text x="60.4" y="82">VRON_VCCP</text>
<text x="57" y="84.6">25</text>
<text x="57" y="87.2">8</text>
<text x="57" y="89.8">9</text>
<text x="60.9" y="84.6">VRDPSLP</text>
<text x="61.7" y="87.2">PM_PSI0</text>
<text x="62" y="89.8">VR_VID0</text>
<text x="57" y="92.4">9</text>
<text x="57" y="95">9</text>
<text x="62" y="92.4">VR_VID1</text>
<text x="62" y="95">VR_VID2</text>
<text x="57" y="97.6">9</text>
<text x="57" y="100.2">9</text>
<text x="62" y="97.6">VR_VID3</text>
<text x="62" y="100.2">VR_VID4</text>
<text x="10.4" y="105.5">25,26</text>
<text x="14.7" y="105.5">VR_POK</text>
<text x="57" y="102.8">9</text>
<text x="62" y="102.8">VR_VID5</text>
<text x="56.1" y="117.7">VCORE_AGND</text>
<text x="114.3" y="119.6">VCORE_AGND</text>
<text x="103.9" y="130">VCORE_AGND</text>
<text x="15.4" y="134.2">8,11,12,14,15,16,18,19,20,21,22,23,24,25,26,27,29,33,34,37,38,41,42,44,46,47,52</text>
<text x="53.4" y="137.7">CLK_ENB</text>
<text x="60.7" y="134.2">3VDDM</text>
<text x="62.2" y="137.7">12</text>
<text x="153.2" y="142.9">VCORE_AGND</text>
<text x="89.7" y="179.2">VCORE_ON</text>
<text x="98.5" y="179.2">47</text>
<text x="111.8" y="176">VCORE_AGND</text>
</g>
<g font-size="1.2" fill="#000080">
<text x="118.1" y="19.4" transform="rotate(90 118.1 19.4)">1uF 25V ±10% SMT1206 X5R C3216X5R1E105KT TDK LR</text>
<text x="93.1" y="26.2" transform="rotate(-90 93.1 26.2)">C147</text>
<text x="98.3" y="26.2" transform="rotate(-90 98.3 26.2)">C156</text>
<text x="103.5" y="26.2" transform="rotate(-90 103.5 26.2)">C126</text>
<text x="107.3" y="26.2" transform="rotate(-90 107.3 26.2)">C137</text>
<text x="110.1" y="24.4">C549</text>
<text x="156.8" y="26.2">Q24</text>
<text x="156.8" y="28.8">TR M-FET-N IRFR3707ZPbF 30V 56A TO-252AA(D-Pak) 3PIN IR LR</text>
<text x="206" y="29.6">0.68uH±20% 28A SMT13.2*12.9*3.5mm MPL133-R68 DELTA LR</text>
<text x="207.3" y="28.3">L29</text>
<text x="115.1" y="40.7" transform="rotate(-90 115.1 40.7)">0.1uF 25V 10% SMT0805 X7R LR</text>
<text x="112.7" y="46.4">C183</text>
<text x="72.6" y="51.6">R614</text>
<text x="90.5" y="52.6" transform="rotate(-90 90.5 52.6)">4.7uF 25V ±10% SMT1210 X5R CM32X5R475K25AT AVX/KYOCERA LR</text>
<text x="95.7" y="52.6" transform="rotate(-90 95.7 52.6)">4.7uF 25V ±10% SMT1210 X5R CM32X5R475K25AT AVX/KYOCERA LR</text>
<text x="100.9" y="52.6" transform="rotate(-90 100.9 52.6)">4.7uF 25V ±10% SMT1210 X5R CM32X5R475K25AT AVX/KYOCERA LR</text>
<text x="104.8" y="52.6" transform="rotate(-90 104.8 52.6)">4.7uF 25V ±10% SMT1210 X5R CM32X5R475K25AT AVX/KYOCERA LR</text>
<text x="176.2" y="51.6">Q23</text>
<text x="187.9" y="51.6">Q25</text>
<text x="236.4" y="52.9">D42</text>
<text x="78.8" y="59.8" transform="rotate(-90 78.8 59.8)">100KΩ 1% 1/16W SMT0402 LR</text>
<text x="97.2" y="59.4">R612</text>
<text x="103.7" y="55.5">R600</text>
<text x="105" y="57.6">0Ω 5% 1/10W SMT0603 LR</text>
<text x="130.2" y="58.1">D43</text>
<text x="144" y="57" transform="rotate(90 144 57)">0.1uF 50V 10% SMT0805 X7R LR</text>
<text x="144.9" y="56" transform="rotate(-90 144.9 56)">C182</text>
<text x="150.3" y="55.5">C181</text>
<text x="150.3" y="58.1">0.1uF 50V 10% SMT0805 X7R LR</text>
<text x="197.6" y="54.2">D20</text>
<text x="200.8" y="58.1">C149</text>
<text x="226.6" y="59.4">C528</text>
<text x="237.1" y="55">DIODE MMSZ5221B-F 2.52V 20mA 500mW SOD-123 DIODES LR</text>
<text x="68.7" y="64.6">R611</text>
<text x="80.3" y="63.2">C672</text>
<text x="88.1" y="62">10Ω 5% 1/10W SMT0603 LR</text>
<text x="88.1" y="64.6">1uF 10V 10% SMT0603 X5R C1608X5R1A105K TDK LR</text>
<text x="93.2" y="63.2">C188</text>
<text x="148.8" y="64.4">0Ω 5% 1/10W SMT0603 LR</text>
<text x="148.9" y="63.2">R172</text>
<text x="200.8" y="60.7">1000pF 50V 10% SMT0603 X7R LR(NU)</text>
<text x="226.6" y="60.5">1000pF 50V 10% SMT0603 X7R LR</text>
<text x="78.9" y="67.1">R621</text>
<text x="103.3" y="66.6">U14</text>
<text x="125.5" y="69.7" transform="rotate(-90 125.5 69.7)">DIODE STKY CH751H-40PT 40V 0.03A SOD-323 2PIN CHENMKO LR</text>
<text x="130.9" y="69.3">R599</text>
<text x="74.9" y="77.2" transform="rotate(-90 74.9 77.2)">1.21KΩ 1% 1/10W SMT0603 LR</text>
<text x="86.6" y="76.9" transform="rotate(-90 86.6 76.9)">0.022uF 16V 10% SMT0402 X7R LR</text>
<text x="121.8" y="73.6">3.6KΩ 0.5% 1/10W SMT0603 LR</text>
<text x="65.9" y="80.6" transform="rotate(-90 65.9 80.6)">200KΩ 1% 1/10W SMT0603 LR</text>
<text x="70" y="81.4">R632</text>
<text x="70" y="84">R631</text>
<text x="79.1" y="81.4">SPWR 0 5% 1/16W 0402</text>
<text x="79.1" y="84">SPWR 0 5% 1/16W 0402</text>
<text x="70" y="86.6">R630</text>
<text x="70" y="89.2">R629</text>
<text x="79.1" y="86.6">SPWR 0 5% 1/16W 0402</text>
<text x="79.1" y="89.2">SPWR 0 5% 1/16W 0402</text>
<text x="70" y="94.3">R627</text>
<text x="70" y="91.8">R628</text>
<text x="79.1" y="94.3">SPWR 0 5% 1/16W 0402</text>
<text x="79.1" y="91.8">SPWR 0 5% 1/16W 0402</text>
<text x="134.8" y="91.8">C657</text>
<text x="134.8" y="94.3">4.7uF 25V ±20% SMT0805 X5R ECJ2FB1E475M PANASONIC LR</text>
<text x="178.6" y="91.7" transform="rotate(-90 178.6 91.7)">M-FET-N IRFR3709ZPbF 30V 61A TO-252AA(D-PAK) 3PIN IR LR</text>
<text x="190.2" y="90.4" transform="rotate(-90 190.2 90.4)">M-FET-N IRFR3709ZPbF 30V 61A TO-252AA(D-PAK) 3PIN IR LR</text>
<text x="199.3" y="92.8" transform="rotate(-90 199.3 92.8)">DIODE STKY SM340A-LF 40V 3A DO-214AC(SMA) 2PIN SECOS LR</text>
<text x="70" y="96.9">R626</text>
<text x="70" y="99.5">R625</text>
<text x="79.1" y="96.9">SPWR 0 5% 1/16W 0402</text>
<text x="79.1" y="99.5">SPWR 0 5% 1/16W 0402</text>
<text x="20.8" y="107.3">0Ω 5% 1/10W SMT0603 LR</text>
<text x="27.2" y="103">R622</text>
<text x="70" y="102.1">R624</text>
<text x="79.1" y="102.1">SPWR 0 5% 1/16W 0402</text>
<text x="55.7" y="112.5">C671</text>
<text x="63.5" y="113.8">R620</text>
<text x="72.6" y="115.1">R176</text>
<text x="92" y="117.7">LNR-IC ISL6218CV-T TSSOP 38PIN INTERSIL LR</text>
<text x="78.9" y="124.1">C192</text>
<text x="80.1" y="122.5" transform="rotate(-90 80.1 122.5)">17.4KΩ 1% 1/16W SMT0402 LR</text>
<text x="99.8" y="124.1">C670</text>
<text x="121.8" y="125.4">R173</text>
<text x="128.3" y="125.4">C656</text>
<text x="136.1" y="125.4">C655</text>
<text x="145.1" y="125.4">C184</text>
<text x="147.7" y="122.9">R593</text>
<text x="152.9" y="122.9">75KΩ</text>
<text x="156.1" y="122.9">1% 1/10W SMT0603 LR</text>
<text x="62" y="131.3" transform="rotate(-90 62 131.3)">0.1uF 10V 10% SMT0402 X5R LR(NU)</text>
<text x="69.8" y="128.2" transform="rotate(-90 69.8 128.2)">8.2KΩ 1% 1/10W SMT0603 LR</text>
<text x="78" y="128.2" transform="rotate(90 78 128.2)">3.57KΩ 1% 1/8W SMT0805 LR</text>
<text x="99.6" y="126.6">0.012uF 50V 10% SMT0603 X7R LR</text>
<text x="145.3" y="126.9" transform="rotate(90 145.3 126.9)">2200pF 50V 10% SMT0603 X7R LR</text>
<text x="154" y="130.6">R171</text>
<text x="154.2" y="131.9">59KΩ 1% 1/16W SMT0402 LR</text>
<text x="40.2" y="137.1">R177</text>
<text x="74.9" y="136" transform="rotate(-90 74.9 136)">2200pF 50V 10% SMT0402 X7R LR</text>
<text x="128.1" y="135.5" transform="rotate(-90 128.1 135.5)">0Ω 5% 1/10W SMT0603 LR(NU)</text>
<text x="42.8" y="139.7">0Ω 5% 1/10W SMT0603 LR</text>
<text x="63.5" y="141">R623</text>
<text x="72.6" y="138.4">R174</text>
<text x="134.5" y="142.7" transform="rotate(-90 134.5 142.7)">1uF 10V ±10% SMD0805 X7R TAIYO LR</text>
<text x="153.9" y="140.8">100KΩ 1% 1/10W SMT0603 LR</text>
<text x="154" y="139.7">R602</text>
<text x="63.5" y="146.2">0Ω 5% 1/10W SMT0603 LR</text>
<text x="43.8" y="153.8">1KΩ 1% 1/10W SMT0603 LR</text>
<text x="43.9" y="152.6">R619</text>
<text x="142.3" y="155.2" transform="rotate(-90 142.3 155.2)">560pF 50V ±10% SMT0603 X7R 0603B561K500CT WALSIN Lead-Free</text>
<text x="44.1" y="163">Q26</text>
<text x="64.6" y="165.5">10KΩ 1% 1/10W SMT0603 LR</text>
<text x="64.7" y="164.3">R613</text>
<text x="64.8" y="172.1">Q27</text>
<text x="130.9" y="173">R603</text>
<text x="77.8" y="176.9">R183</text>
<text x="127" y="179.8">SPWR 0 5% 1/16W 0603</text>
<text x="77.8" y="182.4">0Ω 5% 1/10W SMT0603 LR</text>
<text x="37.4" y="196.4" transform="rotate(-90 37.4 196.4)">TRANS M-FET-N 2N7002_NL 60V 115mA SOT-23 3PIN FAIRCHILD LR</text>
<text x="58.1" y="205.4" transform="rotate(-90 58.1 205.4)">TRANS M-FET-N 2N7002_NL 60V 115mA SOT-23 3PIN FAIRCHILD LR</text>
</g>
<g font-size="1.2">
<text x="155" y="31.1">D</text>
<text x="160.7" y="35.9" transform="rotate(-90 160.7 35.9)">G</text>
<text x="116.6" y="45.7" transform="rotate(-90 116.6 45.7)">1</text>
<text x="116.6" y="50.2" transform="rotate(-90 116.6 50.2)">2</text>
<text x="174.9" y="50.9" transform="rotate(-90 174.9 50.9)">D</text>
<text x="186.6" y="50.9" transform="rotate(-90 186.6 50.9)">D</text>
<text x="195.6" y="52.2" transform="rotate(-90 195.6 52.2)">N</text>
<text x="234.5" y="50.9" transform="rotate(-90 234.5 50.9)">N</text>
<text x="169.2" y="55.7">G</text>
<text x="174.9" y="59.3" transform="rotate(-90 174.9 59.3)">S</text>
<text x="180.9" y="55.7">G</text>
<text x="186.6" y="59.3" transform="rotate(-90 186.6 59.3)">S</text>
<text x="195.6" y="59.3" transform="rotate(-90 195.6 59.3)">P</text>
<text x="234.5" y="58" transform="rotate(-90 234.5 58)">P</text>
<text x="100.8" y="68.6">1</text>
<text x="100.8" y="71.2">2</text>
<text x="116.2" y="71.2">37</text>
<text x="116.2" y="68.6">38</text>
<text x="100.8" y="73.8">3</text>
<text x="100.8" y="76.4">4</text>
<text x="116.2" y="76.4">35</text>
<text x="116.2" y="73.8">36</text>
<text x="100.8" y="79">5</text>
<text x="100.8" y="81.6">6</text>
<text x="116.2" y="81.6">33</text>
<text x="116.2" y="79">34</text>
<text x="100.8" y="84.2">7</text>
<text x="100.8" y="86.8">8</text>
<text x="100.8" y="89.4">9</text>
<text x="116.2" y="89.4">30</text>
<text x="116.2" y="86.8">31</text>
<text x="116.2" y="84.2">32</text>
<text x="100.2" y="91.9">10</text>
<text x="100.2" y="94.5">11</text>
<text x="116.2" y="94.5">28</text>
<text x="116.2" y="91.9">29</text>
<text x="100.2" y="97.1">12</text>
<text x="100.2" y="99.7">13</text>
<text x="116.2" y="99.7">26</text>
<text x="116.2" y="97.1">27</text>
<text x="100.2" y="102.3">14</text>
<text x="100.2" y="104.9">15</text>
<text x="100.2" y="107.5">16</text>
<text x="116.2" y="107.5">23</text>
<text x="116.2" y="104.9">24</text>
<text x="116.2" y="102.3">25</text>
<text x="100.2" y="110.1">17</text>
<text x="100.2" y="112.7">18</text>
<text x="116.2" y="112.7">21</text>
<text x="116.2" y="110.1">22</text>
<text x="100.2" y="115.3">19</text>
<text x="116.2" y="115.3">20</text>
<text x="41.5" y="164.9" transform="rotate(-90 41.5 164.9)">D</text>
<text x="41.5" y="173.2" transform="rotate(-90 41.5 173.2)">S</text>
<text x="46.3" y="169.7">G</text>
<text x="62.2" y="174" transform="rotate(-90 62.2 174)">D</text>
<text x="67" y="178.7">G</text>
<text x="62.2" y="182.3" transform="rotate(-90 62.2 182.3)">S</text>
<text x="252.6" y="188.7">2FL.,NO.300,Yang Guang St.,NeiHu</text>
<text x="252.6" y="189.9">114 TAIPEI, TAIWAN ,ROC</text>
<text x="252.6" y="191.2">(886-2)8751-8751</text>
<text x="239.7" y="193.8">Title</text>
<text x="239.7" y="197.7">Size</text>
<text x="244.9" y="197.7">Document Number</text>
<text x="282.4" y="197.7">Rev</text>
<text x="239.7" y="201.6">Date:</text>
<text x="241" y="199">C</text>
<text x="244.9" y="201.6">Monday, November 14, 2005</text>
<text x="265.6" y="201.6">Sheet</text>
<text x="272.1" y="201.6">10</text>
<text x="275.9" y="201.6">of</text>
<text x="279.8" y="201.6">55</text>
<text x="283.7" y="199">0.2</text>
</g>
<g font-size="1.2" fill="#00f">
<text x="156.4" y="31.1" transform="rotate(-90 156.4 31.1)">D</text>
<text x="161.8" y="34.7" transform="rotate(-90 161.8 34.7)">G</text>
<text x="163.1" y="31.1" transform="rotate(-90 163.1 31.1)">S</text>
</g>
<g font-size="1.2" fill="#004080">
<text x="103" y="69.2">VDD</text>
<text x="103" y="71.8">DACOUT</text>
<text x="111.3" y="71.8">ISEN1</text>
<text x="111.6" y="69.2">VBAT</text>
<text x="103" y="74.4">DSV</text>
<text x="103" y="77">FSET</text>
<text x="110" y="74.4">PHASE1</text>
<text x="112.3" y="77">UG1</text>
<text x="103" y="79.6">NC</text>
<text x="103" y="82.1">EN</text>
<text x="110.7" y="79.6">BOOT1</text>
<text x="110.9" y="82.1">VSSP1</text>
<text x="103" y="84.8">DRSEN</text>
<text x="103" y="87.3">DSEN#</text>
<text x="103" y="89.9">VID0</text>
<text x="111.4" y="87.3">VDDP</text>
<text x="112.5" y="84.8">LG1</text>
<text x="113" y="89.9">NC</text>
<text x="103" y="92.5">VID1</text>
<text x="103" y="95.1">VID2</text>
<text x="113" y="95.1">NC</text>
<text x="113" y="92.5">NC</text>
<text x="103" y="97.7">VID3</text>
<text x="103" y="100.3">VID4</text>
<text x="113" y="100.3">NC</text>
<text x="113" y="97.7">NC</text>
<text x="103" y="102.9">VID5</text>
<text x="103" y="105.5">PGOOD</text>
<text x="111.5" y="105.5">VSEN</text>
<text x="113" y="102.9">NC</text>
<text x="103" y="108.1">EA+</text>
<text x="103" y="110.7">COMP</text>
<text x="103" y="113.2">FB</text>
<text x="110.7" y="113.2">OCSET</text>
<text x="111.4" y="108.1">DRSV</text>
<text x="112.4" y="110.7">STV</text>
<text x="103" y="115.8">SOFT</text>
<text x="112.3" y="115.8">VSS</text>
</g>
<g font-size=".9">
<text x="29.8" y="1">5</text>
<text x="86.8" y="1">4</text>
<text x="143.8" y="1">3</text>
<text x="200.8" y="1">2</text>
<text x="257.8" y="1">1</text>
<text x=".4" y="27.2">D</text>
<text x="286.7" y="27.2">D</text>
<text x=".4" y="77.4">C</text>
<text x="286.7" y="77.4">C</text>
<text x=".4" y="127.6">B</text>
<text x="286.7" y="127.6">B</text>
<text x=".4" y="177.8">A</text>
<text x="286.7" y="177.8">A</text>
<text x="29.8" y="203.1">5</text>
<text x="86.8" y="203.1">4</text>
<text x="143.8" y="203.1">3</text>
<text x="200.8" y="203.1">2</text>
<text x="257.8" y="203.1">1</text>
</g>
</svg>
